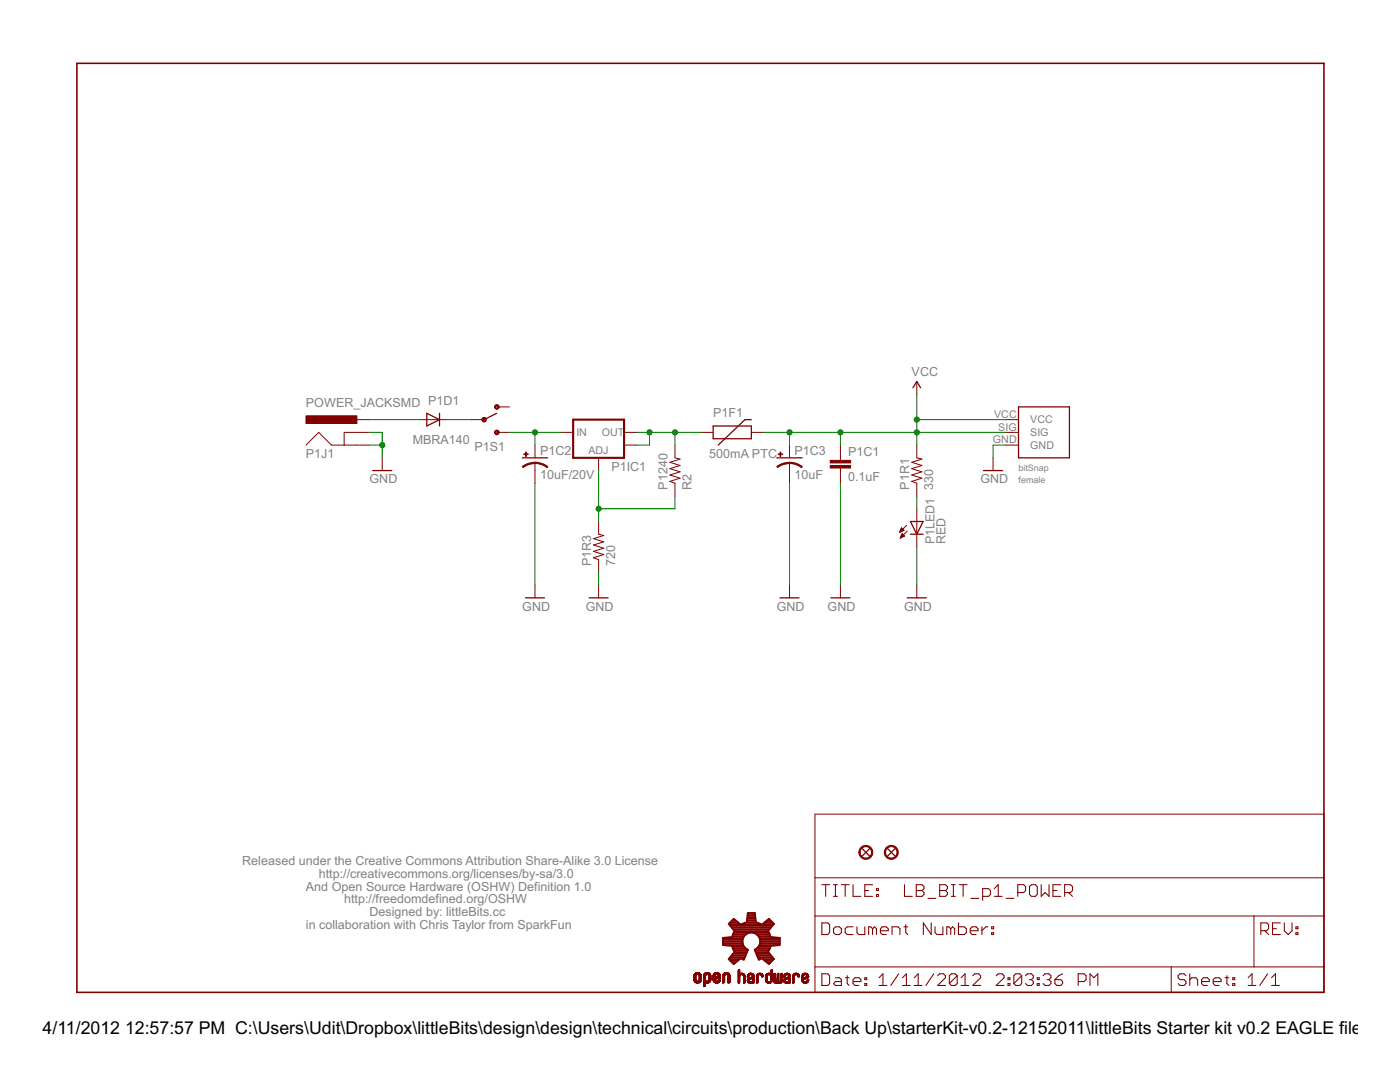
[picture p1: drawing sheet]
<svg xmlns="http://www.w3.org/2000/svg" width="279mm" height="216mm" viewBox="0 0 279 216" stroke-linecap="round" stroke-linejoin="round" font-family="sans-serif">
<path d="M15.3 12.6h248.9v185.4h-248.9z" fill="none" stroke="#800000" stroke-width=".32"/>
<g fill="none" stroke="#800000" stroke-width=".2">
<path d="M183 76.1v2.6M61.1 88.8l2.5-2.5 2.5 2.5h7.6M71.2 83.7h2.5M73.7 86.3h-5v2.5M76.3 91.4v2.5M83.9 83.7h5.1M94.1 83.7h2.5M99.1 86.3h2.6M99.1 81.2h2.6M106.8 88.8v2.6M106.8 92.4v4M111.8 86.3h2.6"/>
<path d="M119.5 91.4v2.5M124.5 86.3h2.6M124.5 88.8h2.6M134.7 88.8v2.6l1 .2-2 .6 2 .7-2 .6 2 .6-2 .7 2 .6-2 .7 1 .3v2.6M139.8 86.3h2.5M149.9 86.3h2.6M157.6 88.8v2.6M157.6 92.4v4M167.7 88.8v3.1M167.7 93.4v3M183 88.8v2.6l1 .2-2.1 .6 2.1 .7-2.1 .6 2.1 .6-2.1 .7 2.1 .6-2.1 .7 1.1 .3v2.6M198.2 91.4v2.5"/>
<path d="M200.7 86.3h2.6M200.7 83.7h2.6M200.7 88.8h2.6M106.8 116.8v2.5M119.5 104.1v2.5l1 .2-2.1 .7 2.1 .6-2.1 .7 2.1 .6-2.1 .6 2.1 .7-2.1 .6 1.1 .4v2.5M119.5 116.8v2.5M157.6 116.8v2.5M167.7 116.8v2.5M179.6 106.1h.2M179.6 106h.5M179.7 105.9h.6M179.7 107.3h.1"/>
<path d="M179.7 105.7h.6M179.7 107.2h.3M179.8 107.1h.5M179.8 105.6h.4M179.8 105.5h.3M179.8 107h.7M179.9 105.4h.1M179.9 106.8h.5M179.9 105.3l.5 .5-.9 .4zM179.9 106.7h.4M180 106.6h.1M180 106.5l.6 .5-.9 .4z"/>
<path d="M180.9 104.8l-1.4 1.4M181.1 106l-1.4 1.4M183 101.5v7.6M183 116.8v2.5M162.6 162.5h101.6v35.5h-101.6zM162.6 175.2h101.6M138.5 195.5h.4M138.5 195.4h.4M138.5 195.3h.4M138.5 195.2h.4M138.5 195.1h.4M138.5 195h.4"/>
<path d="M138.5 194.9h.4M138.5 194.8h.4M138.5 195.6h.4M138.5 194.7h.4M138.5 195.7h.6M138.5 195.7h.5M138.5 195.6h.5M138.5 195.8h1.4M138.6 194.4h1.3M138.6 195.8h1.2M138.6 194.4h1.2M138.6 195.9h1.2"/>
<path d="M138.7 194.3h1.1M138.7 196h1M138.7 194.2h1M138.8 196.1h.8M138.8 194.1h.8M138.9 196.1h.7M138.9 194.7h-.4M138.9 194.6h-.4M139 194.6h-.5M139 194.1h.5M139 194.5h-.5M139.1 194.1h.3"/>
<path d="M139.1 196.2h.2M139.1 194.5h-.6M139.3 194.5h.6M139.4 194.5h.5M139.5 195.6h.4M139.5 194.6h.4M139.5 195.5h.4M139.5 194.7h.4M139.6 195.5h.3M139.6 195.4h.3M139.6 195.3h.3M139.6 195.2h.3"/>
<path d="M139.6 195.1h.3M139.6 195h.3M139.6 194.9h.3M139.6 194.8h.3M139.6 194.7h.3M139.8 195.9h-1.2M139.9 195.7h-.5M140.4 196.8h.3M140.4 196.7h.4M140.4 196.6h.4M140.4 196.5h.4M140.4 196.4h.4"/>
<path d="M140.4 196.3h.4M140.4 196.2h.4M140.4 195.9h1.3M140.4 195.8h1.4M140.4 195.7h.6M140.4 195.7h.5M140.4 195.6h.5M140.4 195.6h.4M140.4 195.5h.4M140.4 195.4h.4M140.4 195.3h.4M140.4 195.2h.4"/>
<path d="M140.4 195.1h.4M140.4 195h.4M140.4 194.9h.4M140.4 194.8h.4M140.4 194.7h.4M140.4 196.9h.1M140.4 194.5h.5M140.5 194.4h1.3M140.5 194.3h1.2M140.6 194.3h1.1M140.6 194.2h1M140.7 194.2h.9"/>
<path d="M140.7 196.8h-.3M140.8 194.1h.7M140.8 194.6h-.4M140.9 194.6h-.5M140.9 194.1h.5M141 194.1h.3M141 196.2h.3M141 194.5h-.6M141.2 194.5h.6M141.4 194.5h.4M141.4 195.7h.4M141.4 195.6h.4"/>
<path d="M141.4 194.6h.4M141.4 194.6h.5M141.5 196.1l-1.1 .1M141.5 195.5h.4M141.5 194.7h.4M141.5 195.4h.4M141.5 195.3h.4M141.5 195.2h.4M141.5 195.1h.4M141.5 195h.4M141.5 194.9h.4M141.5 194.8h.4"/>
<path d="M141.5 196.1h-1.1M141.6 196h-1.2M141.8 195.9h-1.4M141.8 195.8h-1.4M141.8 194.4h-1.3M141.8 195.7h-.5M141.9 195.6h-.5M142.3 195.7h.5M142.3 195.6h.5M142.3 195.6h.4M142.3 195.5h.4M142.3 195.2h.9"/>
<path d="M142.3 195h.4M142.3 194.9h.4M142.3 194.8h.4M142.3 194.7h.4M142.3 194.6h.4M142.3 195.7h.6M142.4 195.8h1.3M142.4 195.9h1.3M142.4 194.4h1.3M142.5 194.3l1.2 .1M142.5 195.9h1.1M142.5 194.3h1.1"/>
<path d="M142.5 196h1.1M142.5 194.2h1.1M142.6 196h.9M142.6 194.2h.9M142.6 196.1h.8M142.7 194.1h.7M142.7 196.1h.7M142.7 195.5h-.4M142.8 194.1h.5M142.8 195h.9M142.8 194.6h-.5M142.8 195.4l-.5 .1"/>
<path d="M142.8 194.5h-.5M142.9 196.2h.3M142.9 195.4h-.6M142.9 194.9h.8M142.9 194.1h.3M142.9 194.5h-.6M143 194.9h.7M143 195.3h-.7M143.1 194.8h.6M143.2 194.5h.5M143.2 195.3h-.9M143.2 194.8h.5"/>
<path d="M143.3 195.7h.4M143.3 194.6h.4M143.3 195.6h.4M143.3 194.8h.4M143.3 194.7h.4M143.4 195.5h.3M143.4 195.4h.3M143.4 195.2h-1.1M143.5 195.3h.2M143.5 195.1h-1.2M143.6 195.3h.1M143.6 195.1h-1.3"/>
<path d="M143.7 194.4h-1.3M143.7 195.7h-.5M143.7 195l-1.4 .1M144.2 196h.4M144.2 195.9h.4M144.2 195.8h.4M144.2 195.7h.4M144.2 195.6h.4M144.2 195.5h.4M144.2 195.4h.4M144.2 195.3h.4M144.2 195.2h.4"/>
<path d="M144.2 195.1h.4M144.2 195h.4M144.2 194.9h.4M144.2 194.8h.4M144.2 194.7h.4M144.2 196.1h.3M144.3 194.4h1.3M144.4 194.3h1.1M144.4 194.2h1.1M144.5 194.2h.9M144.5 196.1h-.3M144.6 194.1h.7"/>
<path d="M144.6 196h-.4M144.7 194.6h-.5M144.7 194.6h-.4M144.7 194.1h.5M144.7 194.5h-.4M144.8 194.1h.3M144.8 194.5h-.5M145.1 194.5h.5M145.2 194.5h.4M145.2 194.6h.5M145.3 194.7h.4M145.3 196h.4"/>
<path d="M145.3 195.9h.4M145.3 195.8h.4M145.3 195.7h.4M145.3 195.6h.4M145.3 195.5h.4M145.3 195.4h.4M145.3 195.3h.4M145.3 195.2h.4M145.3 195.1h.4M145.3 195h.4M145.3 194.9h.4M145.3 194.8h.4"/>
<path d="M145.5 196.1h-.2M145.6 196.1h-.3M145.7 196h-.4M147.3 196.2h.1M147.3 196h.3M147.3 195.9h.3M147.3 195.8h.3M147.3 195.7h.3M147.3 195.6h.3M147.3 195.5h.3M147.3 195.4h.3M147.3 195.3h.3"/>
<path d="M147.3 195.2h.3M147.3 195.1h.3M147.3 195h.3M147.3 194.9h.3M147.3 194.8h.3M147.3 194.5h.5M147.3 194.5h1.3M147.3 194.4h1.2M147.3 194.3l1.2 .1M147.3 194.3h1.1M147.3 194.2h.4M147.3 194.2h.3"/>
<path d="M147.3 194.1h.3M147.3 194h.3M147.3 193.9h.3M147.3 193.8h.3M147.3 193.7h.3M147.3 193.6h.3M147.4 193.6h.2M147.4 193.5h.2M147.5 193.5h.1M147.6 196.1l-.3 .1M147.6 196.1h-.3M147.6 194.8h-.3"/>
<path d="M147.7 194.7l-.4 .1M147.7 194.7h-.4M147.7 194.6h-.4M147.7 194.2h.6M147.8 194.6h-.5M147.8 194.2h.5M148.2 194.5h.4M148.3 194.6h.4M148.4 194.7h.3M148.4 194.7l.3 .1M148.4 196.2h.1M148.4 196.1h.3"/>
<path d="M148.4 196h.3M148.4 195.9h.3M148.4 195.8h.3M148.4 195.7h.3M148.4 195.6h.3M148.4 195.5h.3M148.4 195.4h.3M148.4 195.3h.3M148.4 195.2h.3M148.4 195.1h.3M148.4 195h.3M148.4 194.9h.3"/>
<path d="M148.4 194.8h.3M148.7 196.1l-.3 .1M149.1 195.7h.4M149.1 195.7h.3M149.1 195.6h.3M149.1 194.8h.3M149.2 195.8h.3M149.2 195h.1M149.2 194.8h.2M149.2 195.9h.4M149.2 195.9h.8M149.2 196h.8"/>
<path d="M149.3 196h.7M149.3 194.4h1.1M149.3 196.1h.8M149.3 194.4h1M149.4 196.1h.7M149.4 194.9h-.3M149.4 194.3l.9 .1M149.5 195.2h1M149.5 194.3h.7M149.5 195.6h-.4M149.5 194.7l-.3 .1M149.5 194.7h-.3"/>
<path d="M149.5 196.2h.5M149.5 195.5h-.3M149.5 194.6h-.3M149.5 194.2h.6M149.6 195.5h-.4M149.6 195.1h.9M149.6 194.6h-.4M149.6 194.2h.5M149.6 194.5h-.4M149.7 195.4l-.5 .1M149.7 195.1h.8M149.7 196.2h-.1"/>
<path d="M149.8 196.2h.1M149.8 195.4h-.6M149.8 195.9h.2M149.8 195.1h.7M149.9 195.3h-.7M150 195h.5M150 194.5h.4M150.1 194.9h.4M150.1 194.6h.4M150.1 195.3h-.8M150.2 194.9h.3M150.2 194.7h.3"/>
<path d="M150.2 195.3h.3M150.2 194.8h.3M150.2 196.2h.1M150.2 196.1h.3M150.2 196h.3M150.2 195.9h.3M150.2 195.8h.3M150.2 195.7h.3M150.2 195.6h.3M150.2 195.5h.3M150.2 195.4h.3M150.4 194.5h-1.1"/>
<path d="M150.5 196.1l-.3 .1M150.5 195.2h-1.1M151 196.2h.1M151 196h.3M151 195.9h.3M151 195.8h.3M151 195.7h.3M151 195.6h.3M151 195.5h.3M151 195.4h.3M151 195.3h.3M151 195.2h.3"/>
<path d="M151 195.1h.3M151 195h.3M151 194.9h.3M151 194.8h.3M151 194.7h.3M151 194.5h.5M151 194.5h1.2M151.1 194.4h1.1M151.1 194.4h1M151.2 194.4h.9M151.2 196.1l-.2 .1M151.2 196.1h-.2"/>
<path d="M151.3 196h-.3M151.3 194.3h.7M151.3 194.7h-.3M151.3 194.6h-.3M151.4 194.2h.5M151.4 194.6h-.4M151.8 194.5h.4M151.9 194.6h.4M152 194.6h.3M152 194.7h.3M152 194.9h.3M152 194.8h.3"/>
<path d="M152.2 194.9h-.1M152.8 195.6h.3M152.8 195.5h.3M152.8 195.4h.3M152.8 195.3h.3M152.8 195.2h.3M152.8 195.1h.3M152.8 195h.3M152.8 194.9h.3M152.8 194.8h.3M152.8 195.7h.3M152.8 194.7h.3"/>
<path d="M152.8 194.6h.3M152.8 195.8h.4M152.8 195.9h.6M152.9 195.9h1.1M152.9 196h1.1M152.9 194.4h1.2M153 194.4h1.1M153 196h.9M153 194.3h1.1M153 196.1h.9M153.1 196.1h.7M153.1 194.8h-.3"/>
<path d="M153.1 194.3h1M153.1 194.7l-.3 .1M153.2 194.2h.5M153.2 196.2h.5M153.2 194.6h-.4M153.3 194.5h-.5M153.4 196.2h.1M153.5 196.2h.1M153.5 195.9h.6M153.6 194.5h.5M153.7 195.8h.4M153.7 194.6h.4"/>
<path d="M153.8 194.6h.3M153.8 194.7h.3M153.8 195.7h.3M153.8 194.2h.3M153.8 195.6h.3M153.8 195.5h.3M153.8 195.4h.3M153.8 195.3h.3M153.8 195.2h.3M153.8 195.1h.3M153.8 195h.3M153.8 194.9h.3"/>
<path d="M153.8 194.8h.3M153.8 194.1h.3M153.8 194h.3M153.8 193.9h.3M153.8 193.8h.3M153.8 193.7h.3M153.8 193.6h.3M153.9 193.6h.2M153.9 193.5h.2M154.1 193.5h.1M154.1 195.7h-.3M154.1 194.5h-1.2"/>
<path d="M154.4 195.7h.3M154.4 195.6h.3M154.4 195.5h.3M154.4 195.4h.3M154.4 195.3h.3M154.4 195.2h.3M154.4 195.1h.3M154.4 195h.3M154.4 194.9h.3M154.4 194.8h.3M154.4 194.7h.3M154.4 194.6h.3"/>
<path d="M154.4 194.5h.3M154.4 194.4h.3M154.4 195.9h.5M154.4 195.8h.3M154.5 195.9h1.6M154.5 194.3h.2M154.5 196h1.5M154.6 196.1h1.4M154.6 194.2h.1M154.6 196.1h1.3M154.7 196.2h.4M154.8 196.2h.1"/>
<path d="M154.9 196.2h.1M154.9 195.9h.7M155.1 195.8h.3M155.1 195.7h.3M155.1 195.6h.3M155.1 195.5h.3M155.1 195.4h.3M155.1 195.3h.3M155.1 195.2h.3M155.1 195.1h.3M155.1 195h.3M155.1 194.9h.3"/>
<path d="M155.1 194.8h.3M155.1 194.7h.3M155.1 194.6h.3M155.1 194.5h.3M155.1 194.4h.3M155.1 194.3h.3M155.2 194.3h.2M155.3 194.2h.1M155.4 196.2h.4M155.7 196.2h.1M155.8 195.8h.3M155.8 195.7h.3"/>
<path d="M155.8 195.6h.3M155.8 195.5h.3M155.8 195.4h.3M155.8 195.3h.3M155.8 195.2h.3M155.8 195.1h.3M155.8 195h.3M155.8 194.9h.3M155.8 194.8h.3M155.8 194.7h.3M155.8 194.6h.3M155.8 194.5h.3"/>
<path d="M155.8 194.4h.3M155.8 194.3h.3M155.9 194.3h.2M156 194.2h.1M156.1 195.9h-.4M156.4 195.8h.3M156.4 195.7h.3M156.4 195.6h.3M156.4 195.8h.4M156.4 194.8h.3M156.4 194.7h.3M156.4 195.9h.5"/>
<path d="M156.4 195.9h.8M156.4 194.6h.4M156.5 196h.8M156.5 195h-.1M156.5 194.4h1.1M156.6 194.4h1M156.6 196.1h.7M156.6 194.9h-.2M156.6 194.4h.9M156.7 194.9h-.3M156.7 194.8h-.3M156.7 195.6h-.3"/>
<path d="M156.7 195.2h1M156.7 194.3h.8M156.7 194.7h-.3M156.8 196.2h.5M156.8 195.5h-.4M156.8 194.2h.6M156.8 195.1h.9M156.8 194.6h-.3M156.8 194.2h.5M156.9 194.5h-.4M157 196.2h.1M157 195.4l-.6 .1"/>
<path d="M157 195.1h.7M157 195.4h-.5M157.1 195.9h.1M157.1 195.1h.6M157.2 195.3h-.7M157.2 195h.5M157.2 194.5h.5M157.3 194.6h.4M157.3 194.9h.4M157.4 195.3h-.9M157.4 194.9h.3M157.4 194.6h.3"/>
<path d="M157.4 194.7h.3M157.5 195.3h.2M157.5 194.8h.2M157.5 196.2h.1M157.5 196.1h.2M157.5 196h.2M157.5 195.9h.2M157.5 195.8h.2M157.5 195.7h.2M157.5 195.6h.2M157.5 195.5h.2M157.5 195.4h.2"/>
<path d="M157.6 194.5h-1.1M157.7 196.1l-.2 .1M157.7 195.2h-1.1M158.2 196.2h.1M158.2 196.1h.3M158.2 196h.3M158.2 195.9h.3M158.2 195.8h.3M158.2 195.7h.3M158.2 195.6h.3M158.2 195.5h.3M158.2 195.4h.3"/>
<path d="M158.2 195.3h.3M158.2 195.2h.3M158.2 195.1h.3M158.2 195h.3M158.2 194.9h.3M158.2 194.8h.3M158.2 194.6h.4M158.3 194.5h1.2M158.3 194.4h1.1M158.4 194.4h1M158.4 194.4h.9M158.5 196.1l-.3 .1"/>
<path d="M158.5 194.3h.8M158.5 194.7l-.3 .1M158.6 194.7h-.4M158.6 194.2h.6M158.6 194.2h.5M158.7 194.6h-.5M158.7 194.5h-.4M159.1 194.5h.4M159.1 194.6h.4M159.2 194.6h.4M159.2 194.7h.4M159.3 194.8h.3"/>
<path d="M159.3 194.7h.3M159.3 194.9h.2M159.6 194.9h-.3M160 195.7h.4M160 195.7h.3M160 195.6h.3M160 195.5h.4M160 195.2h1.1M160 195.1h.3M160 195h.3M160 194.9h.3M160 194.8h.3"/>
<path d="M160 194.7h.3M160.1 195.8h.3M160.1 195.9h.5M160.1 195.8h.4M160.1 195.9h1.2M160.1 194.5h1.2M160.2 196h1M160.2 194.4h1M160.3 194.4h.8M160.3 196.1h.8M160.3 194.3h.8M160.4 194.7h-.4"/>
<path d="M160.4 195.5h-.4M160.4 194.6h-.4M160.4 194.2h.6M160.4 196.2h.6M160.5 194.6h-.4M160.5 194.2h.4M160.5 194.5h-.4M160.6 195.4l-.6 .1M160.6 195.4h-.6M160.7 196.2h-.1M160.7 196.2h.1M160.8 195.3h-.8"/>
<path d="M160.9 194.9h.5M160.9 194.5h.4M160.9 195.3h-.9M160.9 194.6h.5M161 195.8h.3M161 194.9h.4M161 195.2h-1M161 194.6h.4M161 195.7h.4M161 194.7h.4M161.1 195.7h.3M161.1 194.7h.3"/>
<path d="M161.1 195.6h.3M161.1 194.8h.3M161.1 195.5h.3M161.2 195.5h.2M161.2 195.1h-.8M161.3 195.9h-.5M161.3 195.1h-.8M161.4 195.8h-.4M161.4 195l-.8 .1M161.4 195.6h-.3M161.4 195h-.6M162.6 182.8h101.6"/>
<path d="M162.6 192.9h101.6M233.7 192.9v5.1M250.3 182.8v10.1"/>
</g>
<g fill="none" stroke="#800000" stroke-width=".21">
<path d="M164 176.5h1.6M164.8 176.5v2.4M166.3 176.5h.8M166.3 178.9h.8M166.7 176.5v2.4M167.9 176.5h1.6M168.7 176.5v2.4M170.2 176.5v2.4h1.6M172.6 177.7h.8M174.1 176.5h-1.5v2.4h1.5M174.9 178.5h.4v.4h-.4zM174.9 177.3h.4v.4h-.4z"/>
<path d="M180.5 176.5v2.4h1.6M182.9 176.5h1.1l.4 .4v.4l-.4 .4 .4 .4v.4l-.4 .4h-1.1zM182.9 177.7h1.1M185.2 179.3h1.6M187.5 176.5h1.2l.4 .4v.4l-.4 .4 .4 .4v.4l-.4 .4h-1.2zM187.5 177.7h1.2M189.9 176.5h.7M189.9 178.9h.7M190.3 176.5v2.4M191.4 176.5h1.6M192.2 176.5v2.4M193.8 179.3h1.5"/>
<path d="M196.1 178.9h1.2l.4-.4v-.8l-.4-.4h-1.2v2.3M198.4 178.9h1.6M198.4 177.3l.8-.8v2.4M200.8 179.3h1.5M203.1 178.1h1.2l.4-.4v-.8l-.4-.4h-1.2v2.4M205.5 176.9l.3-.4h.8l.4 .4v1.6l-.4 .4h-.8l-.3-.4zM207.8 176.5v2.4l.8-.8 .8 .8v-2.4M210.1 177.7h.8M211.7 176.5h-1.6v2.4h1.6M212.5 178.1h1.1l.4-.4v-.8l-.4-.4h-1.1v2.4M213.3 178.1l.7 .8M164 184.1h1.2l.4 .4v1.6l-.4 .4h-1.2z"/>
<path d="M164 194.3h1.2l.4 .4v1.6l-.4 .3h-1.2zM166.3 185.3l.4-.4h.8l.4 .4v.8l-.4 .4h-.8l-.4-.4zM166.7 195.1h.8l.4 .4v1.1h-1.2l-.4-.3 .4-.4h1.2M168.7 195.1h.8M169.1 194.7v1.6l.4 .3M170.2 195.9h1.6v-.4l-.4-.4h-.8l-.4 .4v.8l.4 .3h.8M170.2 184.9h-1.1l-.4 .4v.8l.4 .4h1.1M171 184.9v1.2l.4 .4h1.2v-1.6M172.6 196.3h.4v.3h-.4zM172.6 195.1h.4v.4h-.4zM174.1 185.3l-.3-.4h-.4v1.6M174.1 185.3l.4-.4 .4 .4v1.2"/>
<path d="M174.1 185.3v1.2M175.4 196.6h1.6M175.4 195.1l.8-.8v2.3M175.7 185.7h1.6v-.4l-.4-.4h-.8l-.4 .4v.8l.4 .4h.8M178 186.5v-1.6h1.2l.4 .4v1.2M179.3 194.3l-1.5 2.3M180.1 196.6h1.6M180.1 195.1l.8-.8v2.3M180.4 184.9h.8M180.8 184.5v1.6l.4 .4M182.5 196.6h1.5M182.5 195.1l.7-.8v2.3"/>
<path d="M185.8 184.1v2.4l-1.5-2.4v2.4M186.4 194.3l-1.6 2.3M186.6 184.9v1.2l.4 .4h1.2v-1.6M187.1 194.7l.4-.4h.8l.4 .4v.4l-1.6 1.5h1.6M189.7 185.3l.4-.4 .4 .4v1.2M189.7 185.3l-.4-.4h-.3v1.6M189.7 185.3v1.2M191 194.7v1.6l-.4 .3h-.7l-.4-.3M191 194.7l-.4-.4h-.7l-.4 .4v1.6M191 194.7l-1.5 1.6M191.3 184.1v2.4h1.2l.3-.4v-.8l-.3-.4h-1.2M191.8 196.6h1.6"/>
<path d="M191.8 195.1l.8-.8v2.3M193.6 185.7h1.6v-.4l-.4-.4h-.8l-.4 .4v.8l.4 .4h.8M194.1 194.7l.4-.4h.8l.4 .4v.4l-1.6 1.5h1.6M196 184.9v1.6M197.1 184.9h-.4l-.7 .8M197.9 186.1h.4v.4h-.4zM197.9 184.9h.4v.4h-.4zM198.8 194.7l.4-.4h.8l.4 .4v.4l-1.6 1.5h1.6M201.2 196.3h.3v.3h-.3zM201.2 195.1h.3v.4h-.3zM203.9 194.7v1.6l-.4 .3h-.8l-.4-.3M203.9 194.7l-.4-.4h-.8l-.4 .4v1.6"/>
<path d="M203.9 194.7l-1.6 1.6M204.7 194.7l.4-.4h.7l.4 .4v.4l-.4 .4M205.4 195.5h.4M205.8 195.5l.4 .4v.4l-.4 .3h-.7l-.4-.3M207 196.3h.4v.3h-.4zM207 195.1h.4v.4h-.4zM208.2 194.7l.4-.4h.7l.4 .4v.4l-.4 .4M209 195.5h.3M209.3 195.5l.4 .4v.4l-.4 .3h-.7l-.4-.3M210.5 195.5h1.2l.4 .4v.4l-.4 .3h-.8l-.4-.3zM212.1 194.3l-.8 .4-.8 .8M215.2 195.9h1.2l.3-.4v-.8l-.3-.4h-1.2v2.3"/>
<path d="M217.5 196.6v-2.3l.8 .8 .8-.8v2.3M236.7 194.7l-.4-.4h-.8l-.4 .4v.4l.4 .4h.8l.4 .4v.4l-.4 .3h-.8l-.4-.3M237.4 195.5l.4-.4h.8l.4 .4v1.1M237.4 194.3v2.3M239.8 195.9h1.5v-.4l-.3-.4h-.8l-.4 .4v.8l.4 .3h.8M242.1 195.9h1.6v-.4l-.4-.4h-.8l-.4 .4v.8l.4 .3h.8M244.5 195.1h.8M244.9 194.7v1.6l.4 .3M246 196.3h.4v.3h-.4zM246 195.1h.4v.4h-.4zM249.1 196.6h1.5M249.1 195.1l.8-.8v2.3"/>
<path d="M251.6 185.7h1.2l.4-.4v-.8l-.4-.4h-1.2v2.4M252.4 185.7l.8 .8M253 194.3l-1.6 2.3M253.8 196.6h1.5M253.8 195.1l.8-.8v2.3M254 185.3h.7M255.5 184.1h-1.5v2.4h1.5M256.3 184.1v1.6l.8 .8 .8-.8v-1.6M258.6 186.1h.4v.4h-.4zM258.6 184.9h.4v.4h-.4z"/>
</g>
<g fill="none" stroke="#800000" stroke-width=".25">
<path d="M182.2 77.4l.8-1.3 .7 1.3M74.4 93.9h3.8M85.2 82.5l2.5 1.2-2.5 1.3zM87.7 82.5v2.5M99.1 82.5l-2.5 1.2M104.2 91.4h5.1M142.3 85h7.6v2.5h-7.6zM149.9 83.7h-1.2l-5.4 5.1M155 91.4h5.1M196.3 93.9h3.8M203.3 81.2h10.1v10.2h-10.1zM104.9 119.3h3.8"/>
<path d="M117.6 119.3h3.8M155.7 119.3h3.8M165.8 119.3h3.8M181.1 119.3h3.8M181.7 104.1h2.5l-1.2 2.5zM181.7 106.6h2.5M172 169.3l1.6 1.5M173.6 169.3l-1.6 1.5M177.1 169.3l1.5 1.5M178.6 169.3l-1.5 1.5"/>
</g>
<g fill="#800000" stroke="#800000" stroke-width=".2">
<path d="M98.9 80.8a.46 .46 0 0 1 .7 .2 .46 .46 0 0 1-.3 .6 .46 .46 0 0 1-.6-.4h.2a.26 .26 0 0 1 .4-.2 .26 .26 0 0 1 0 .4 .26 .26 0 0 1-.4-.1l-.2-.1z" fill-rule="evenodd"/>
<path d="M98.9 85.9a.46 .46 0 0 1 .7 .2 .46 .46 0 0 1-.3 .6 .46 .46 0 0 1-.6-.4h.2a.26 .26 0 0 1 .4-.2 .26 .26 0 0 1 0 .4 .26 .26 0 0 1-.4-.1l-.2-.1z" fill-rule="evenodd"/>
<path d="M96.3 83.4a.46 .46 0 0 1 .7 .1 .46 .46 0 0 1-.3 .7 .46 .46 0 0 1-.5-.5h.2a.26 .26 0 0 1 .3-.2 .26 .26 0 0 1 .1 .4 .26 .26 0 0 1-.4 0l-.2-.2z" fill-rule="evenodd"/>
<path d="M157.6 92.2l1.3 .3 1.2 .6-.1 .2-.9-.5-1.5-.3z" fill-rule="evenodd"/>
<path d="M155 93.1l1.2-.6 1.4-.3v.3l-1.5 .3-.9 .5z" fill-rule="evenodd"/>
<path d="M106.8 92.2l1.3 .3 1.2 .6-.1 .2-.9-.5-1.5-.3z" fill-rule="evenodd"/>
<path d="M104.2 93.1l1.2-.6 1.4-.3v.3l-1.5 .3-.9 .5z" fill-rule="evenodd"/>
<path d="M171.8 169.1a1.4 1.4 0 0 1 2.2 .3 1.4 1.4 0 0 1-.8 2 1.4 1.4 0 0 1-1.8-1.3h.3a1.14 1.14 0 0 1 1.6-1 1.14 1.14 0 0 1 .2 2 1.14 1.14 0 0 1-1.8-.7v-.3h-.3z" fill-rule="evenodd"/>
<path d="M176.8 169.1a1.4 1.4 0 0 1 2.3 .2 1.4 1.4 0 0 1-.8 2.1 1.4 1.4 0 0 1-1.8-1.3h.2a1.14 1.14 0 0 1 1.7-1 1.14 1.14 0 0 1 .2 2 1.14 1.14 0 0 1-1.8-.7l-.1-.3h-.2z" fill-rule="evenodd"/>
</g>
<g fill="#800000" stroke="#800000" stroke-width=".2">
<path d="M61.1 83h10.1v1.5h-10.1z"/>
<path d="M165.7 92.9h4.1v.5h-4.1z"/>
<path d="M165.7 91.9h4.1v.5h-4.1z"/>
<path d="M155.3 90.6h.9v.1h-.9z"/>
<path d="M155.7 90.2h.1v.9h-.1z"/>
<path d="M104.5 90.6h.9v.1h-.9z"/>
<path d="M104.9 90.2h.1v.9h-.1z"/>
</g>
<path d="M114.4 83.7h10.1v7.7h-10.1z" fill="none" stroke="#800000" stroke-width=".42"/>
<g fill="none" stroke="#800000" stroke-width=".38">
<path d="M144.3 188.2h3.9M144.3 187.9h3.9M144.3 187.5h3.9M144.3 187.2h4M144.6 188.6h3.7M145.4 191.4h2.2M145.5 184.4h2.2M145.7 191h2.9M145.7 184h1.6M145.8 184.7h8.3M145.8 191.7h1.4M146 190.7h2.8"/>
<path d="M146 185.1h7.8M146.1 183.7h.8M146.1 192.1h.7M146.2 186.8h2.3M146.2 188.9h2.3M146.3 186.5h2.5M146.3 190.3h2.6M146.3 189.3h2.6M146.3 185.4h7.2M146.4 186.2l-.3 .8-1.8 .2v1.4l1.8 .1 .5 1.2-1.2 1.5M146.4 186.1h3.1M146.5 189.6h2.7"/>
<path d="M146.6 190h2.5M146.6 185.8l-1.2-1.5 1-1 1.4 1.2 1.3-.5 .1-1.8h1.4l.2 1.8 1.2 .5 1.5-1.2 1 1-1.2 1.5M146.6 185.8l-.2 .4M146.6 185.8h6.7M148.1 184.4h3.7M148.2 187.6a1.76 1.76 0 0 0 1.1 1.9l-.9 2-.6-.3-1.4 1.2-1-1M148.2 187.6a1.78 1.78 0 0 1 1.9-1.5 1.78 1.78 0 0 1 1.6 1.8M148.2 191.4h.3M149 184h1.9M149.1 183.7h1.7M149.1 183.3h1.6M149.2 183h1.5"/>
<path d="M149.2 182.6h1.5M149.2 182.3h1.4M150.4 186.1h3.1M150.7 189.6h2.7M150.8 190h2.5M151 190.3h2.6M151 189.3h2.6M151.1 186.5h2.5M151.1 190.7h2.8M151.3 191h2.9M151.4 188.9h2.3M151.4 191.4h.3"/>
<path d="M151.4 186.8h2.3M151.6 188.6h3.7M151.6 187.2h4M151.7 188.2h3.9M151.7 187.5h3.9M151.7 187.9h3.9M152.2 184.4h2.2M152.3 191.4h2.1M152.6 184h1.6M152.7 191.7h1.4M153 183.7h.8M153.1 192.1h.6"/>
<path d="M153.3 185.8l.2 .4M153.5 186.2l.3 .8 1.8 .2v1.4l-1.8 .1-.5 1.2 1.2 1.5-1 1-1.5-1.2-.6 .3-.8-2 .9-.8 .2-.8"/>
</g>
<g fill="none" stroke="#008000" stroke-width=".2">
<path d="M183 78.7v10.1M73.7 86.3h2.6v5.1M73.7 88.8h2.6M73.7 83.7h10.2M89 83.7h5.1M101.7 86.3h10.1M106.8 86.3v2.5M106.8 96.4v20.4M119.5 93.9v10.2M127.1 86.3h12.7M129.6 86.3v2.5h-2.5M134.7 86.3v2.5"/>
<path d="M134.7 99v2.5h-15.2M152.5 86.3h48.2M157.6 86.3v2.5M157.6 96.4v20.4M167.7 86.3v2.5M167.7 96.4v20.4M183 99v2.5M183 83.7h17.7M200.7 88.8h-2.5v2.6M119.5 114.2v2.6M183 109.1v7.7"/>
</g>
<g fill="#008000" stroke="#008000" stroke-width=".2">
<circle cx="76.3" cy="88.8" r=".51"/>
<circle cx="106.8" cy="86.3" r=".51"/>
<circle cx="129.6" cy="86.3" r=".51"/>
<circle cx="134.7" cy="86.3" r=".51"/>
<circle cx="167.7" cy="86.3" r=".51"/>
<circle cx="183" cy="86.3" r=".51"/>
<circle cx="183" cy="83.7" r=".51"/>
<circle cx="157.6" cy="86.3" r=".51"/>
<circle cx="119.5" cy="101.5" r=".51"/>
</g>
<g font-size="4">
<text x="8.5" y="206.4">4/11/2012</text>
<text x="25" y="206.4">12:57:57 PM C:\Users\Udit\Dropbox\littleBits\design\design\technical\circuits\production\Back Up\starterKit-v0.2-12152011\littleBits Starter kit v0.2 EAGLE files\LB_</text>
</g>
<g font-size="2.8" fill="#808080">
<text x="181.9" y="75.1">VCC</text>
<text x="61.1" y="81.2">POWER_JACKSMD P1D1</text>
<text x="142.3" y="83.2">P1F1</text>
<text x="82.4" y="88.6">MBRA140</text>
<text x="61.1" y="91.4">P1J1</text>
<text x="94.7" y="90.1">P1S1</text>
<text x="107.8" y="95.6">10uF/20V</text>
<text x="107.8" y="90.7">P1C2</text>
<text x="122" y="93.9">P1IC1</text>
<text x="141.6" y="91.4">500mA PTC</text>
<text x="158.6" y="95.6">10uF</text>
<text x="158.6" y="90.7">P1C3</text>
<text x="169.2" y="91">P1C1</text>
<text x="73.8" y="96.4">GND</text>
<text x="133.2" y="97.7" transform="rotate(-90 133.2 97.7)">P1240</text>
<text x="138" y="97.7" transform="rotate(-90 138 97.7)">R2</text>
<text x="169.2" y="96.1">0.1uF</text>
<text x="181.5" y="97.7" transform="rotate(-90 181.5 97.7)">P1R1</text>
<text x="186.3" y="97.7" transform="rotate(-90 186.3 97.7)">330</text>
<text x="195.7" y="96.4">GND</text>
<text x="118" y="112.9" transform="rotate(-90 118 112.9)">P1R3</text>
<text x="122.8" y="112.9" transform="rotate(-90 122.8 112.9)">720</text>
<text x="186.5" y="108.6" transform="rotate(-90 186.5 108.6)">P1LED1</text>
<text x="188.7" y="108.6" transform="rotate(-90 188.7 108.6)">RED</text>
<text x="104.2" y="121.8">GND</text>
<text x="116.9" y="121.8">GND</text>
<text x="155" y="121.8">GND</text>
<text x="165.2" y="121.8">GND</text>
<text x="180.4" y="121.8">GND</text>
<text x="48.4" y="172.6">Released under the Creative Commons Attribution Share-Alike 3.0 License</text>
<text x="61.1" y="177.7">And Open Source Hardware (OSHW) Definition 1.0</text>
<text x="63.6" y="175.2">http://creativecommons.org/licenses/by-sa/3.0</text>
<text x="61.1" y="185.3">in collaboration with Chris Taylor from SparkFun</text>
<text x="68.7" y="180.2">http://freedomdefined.org/OSHW</text>
<text x="73.8" y="182.8">Designed by: littleBits.cc</text>
</g>
<g font-size="2.4" fill="#808080">
<text x="198.4" y="83.4">VCC</text>
<text x="115" y="86.9">IN</text>
<text x="120.1" y="86.9">OUT</text>
<text x="198.2" y="88.5">GND</text>
<text x="199.2" y="85.9">SIG</text>
<text x="205.6" y="84.5">VCC</text>
<text x="205.6" y="87">SIG</text>
<text x="205.6" y="89.6">GND</text>
<text x="117.4" y="90.6">ADJ</text>
</g>
<g font-size="2" fill="#808080">
<text x="203.3" y="93.9">bitSnap</text>
<text x="203.3" y="96.4">female</text>
</g>
</svg>
